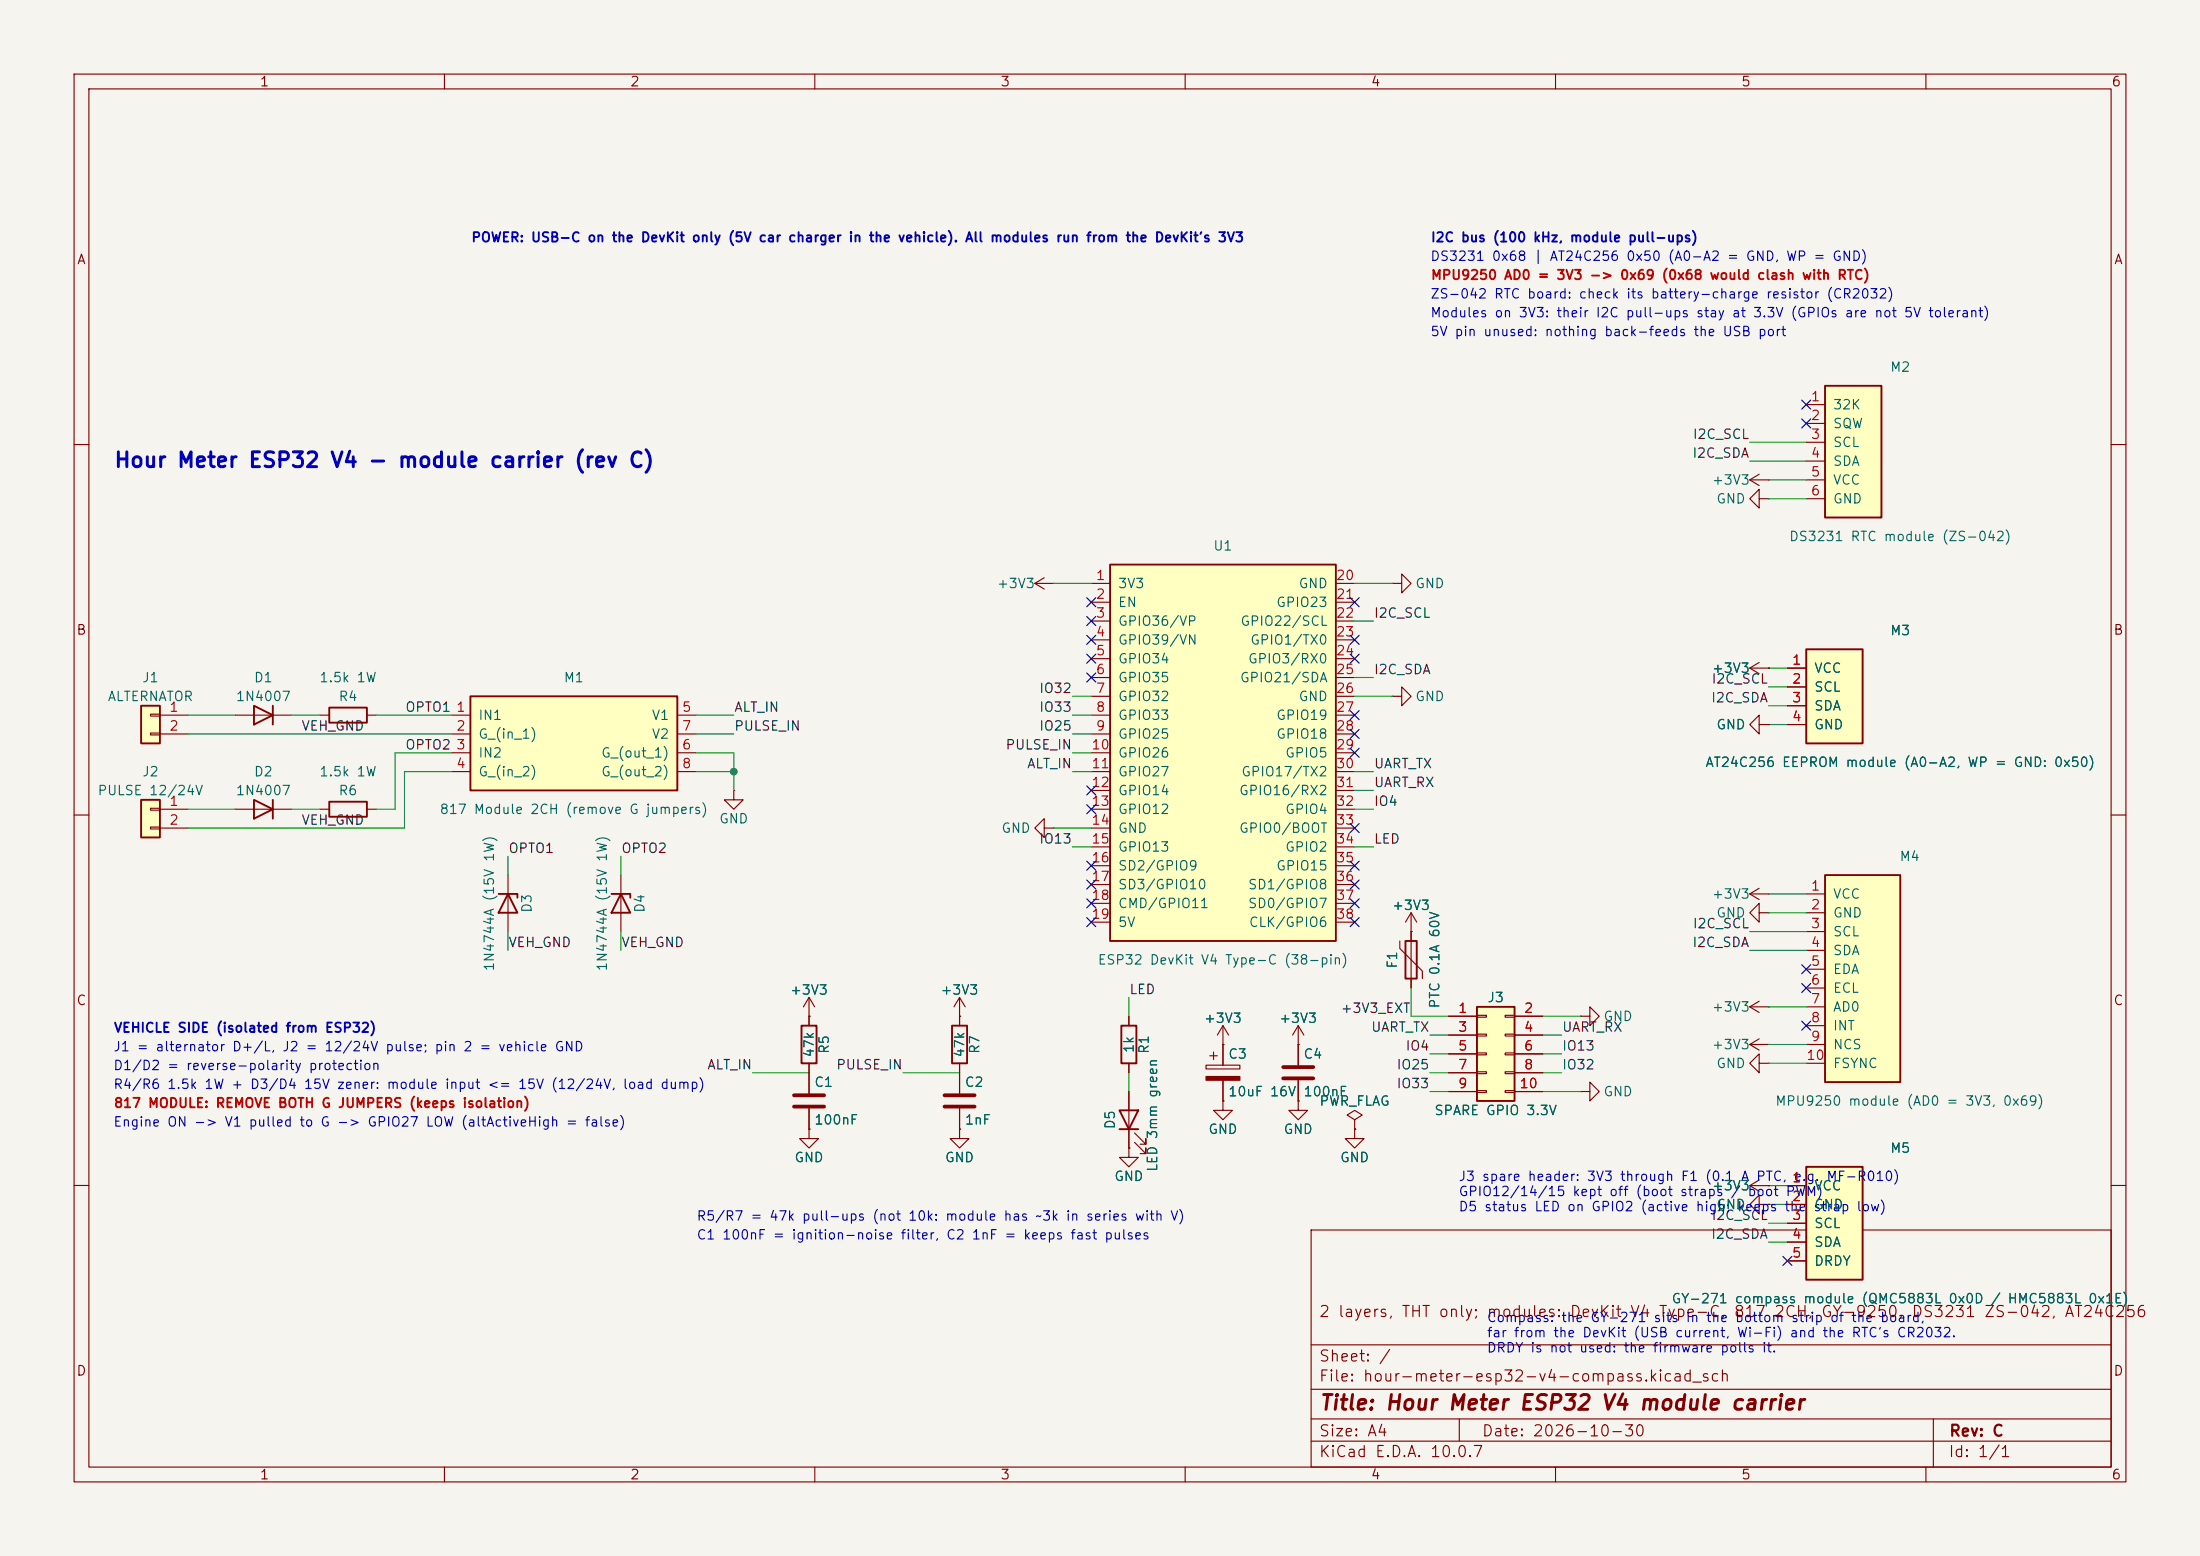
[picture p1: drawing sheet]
<svg xmlns="http://www.w3.org/2000/svg" width="297mm" height="210mm" viewBox="0 0 297 210" stroke-linecap="round" stroke-linejoin="round" font-family="sans-serif">
<path d="M0 0h297v210h-297z" fill="#f5f4ef" stroke="#f5f4ef" stroke-width=".14"/>
<g fill="none" stroke="#840000" stroke-width=".15">
<path d="M10 10h277v190h-277zM12 12h273v186h-273zM60 10v2M110 10v2M160 10v2M210 10v2M260 10v2M10 60h2M139.7 78.7l1.3 .8M139.7 78.7h2.5M141 78l-1.3 .7M142.2 78.7h.1"/>
<path d="M285 60h2M188 94h1.2v-1.3l1.3 1.3-1.3 1.3v-1.3M188 94h.1M10 110h2M285 110h2M165.1 138.4l-.8 1.3M165.1 138.4l.8 1.3M165.1 138.4v5.4M175.3 138.4v5.4M175.3 138.4l-.8 1.3M175.3 138.4l.7 1.3M190.5 125.7h.1"/>
<path d="M190.5 123.2l-.8 1.3M190.5 123.2l.8 1.3M190.5 123.2v2.5M162.8 143.8h4.6v.5h-4.6zM163.3 142.5h1M163.8 142v1M165.1 148.6v1.3h1.3l-1.3 1.2-1.3-1.2h1.3M165.1 148.6h.1M165.1 141h.1M165.1 145.8v2.8M175.3 148.6v1.3h1.2l-1.2 1.2-1.3-1.2h1.3M175.3 148.6h.1"/>
<path d="M175.3 141h.1M175.3 145.8v2.8M182.9 151.1l1-.6-1-.6-1 .6 1 .6v1.3M182.9 152.4h.1M182.9 152.4v1.3h1.2l-1.2 1.2-1.3-1.2h1.3M10 160h2M177 166h108v32h-108zM285 160h2M60 198v2M110 198v2M160 198v2M177 194.5h108"/>
<path d="M177 191.5h108M177 187.5h108M177 181.5h108M197 191.5v3M210 198v2M260 198v2M261 191.5v6.5"/>
</g>
<path d="M173.2 144h4.1M173.2 145.5h4.1" fill="none" stroke="#840000" stroke-width=".51"/>
<path d="M162.8 145.3h4.6v.5h-4.6z" fill="#840000" stroke="#840000" stroke-width=".15"/>
<path d="M199.4 135.9h5.1v12.7h-5.1z" fill="#ffffc2"/>
<path d="M199.4 135.9h5.1v12.7h-5.1z" fill="none" stroke="#840000" stroke-width=".25"/>
<g fill="none" stroke="#840000" stroke-width=".15">
<path d="M195.6 137.2h3.8M195.6 139.7h3.8M199.4 137h1.3v.3h-1.3zM199.4 139.6h1.3v.2h-1.3zM203.2 137h1.3v.3h-1.3zM203.2 139.6h1.3v.2h-1.3zM204.5 137.2h3.8M204.5 139.7h3.8M195.6 142.2h3.8M195.6 144.8h3.8M195.6 147.3h3.8M199.4 142.1h1.3v.3h-1.3z"/>
<path d="M199.4 144.7h1.3v.2h-1.3zM199.4 147.2h1.3v.2h-1.3zM203.2 142.1h1.3v.3h-1.3zM203.2 144.7h1.3v.2h-1.3zM203.2 147.2h1.3v.2h-1.3zM204.5 142.2h3.8M204.5 144.8h3.8M204.5 147.3h3.8"/>
</g>
<path d="M246.4 118.1h10.1v28h-10.1z" fill="#ffffc2"/>
<path d="M246.4 118.1h10.1v28h-10.1zM189.7 127h1.6v5.1h-1.6z" fill="none" stroke="#840000" stroke-width=".25"/>
<path d="M189 127v1l3 3.1v1M190.5 125.7v7.7M243.8 120.7h2.6M243.8 123.2h2.6M243.8 125.7h2.6M243.8 128.3h2.6M243.8 130.8h2.6M243.8 133.4h2.6M243.8 135.9h2.6M243.8 138.4h2.6M243.8 141h2.6M243.8 143.5h2.6" fill="none" stroke="#840000" stroke-width=".15"/>
<path d="M149.9 76.2h30.4v50.8h-30.4z" fill="#ffffc2"/>
<path d="M149.9 76.2h30.4v50.8h-30.4zM34.3 108l2.5 1.2-2.5 1.3zM36.8 108v2.5" fill="none" stroke="#840000" stroke-width=".25"/>
<g fill="none" stroke="#840000" stroke-width=".15">
<path d="M147.3 78.7h2.6M180.3 78.7h2.6M147.3 81.3h2.6M147.3 83.8h2.6M147.3 86.4h2.6M147.3 88.9h2.6M147.3 91.4h2.6M147.3 94h2.6M147.3 96.5h2.6M147.3 99.1h2.6M180.3 81.3h2.6M180.3 83.8h2.6"/>
<path d="M180.3 86.4h2.6M180.3 88.9h2.6M180.3 91.4h2.6M180.3 94h2.6M180.3 96.5h2.6M180.3 99.1h2.6M31.7 109.2h7.7M147.3 101.6h2.6M147.3 104.1h2.6M147.3 106.7h2.6M147.3 109.2h2.6M147.3 111.8h2.6"/>
<path d="M147.3 114.3h2.6M147.3 116.8h2.6M147.3 119.4h2.6M180.3 101.6h2.6M180.3 104.1h2.6M180.3 106.7h2.6M180.3 109.2h2.6M180.3 111.8h2.6M180.3 114.3h2.6M180.3 116.8h2.6M180.3 119.4h2.6M147.3 121.9h2.6"/>
<path d="M147.3 124.5h2.6M180.3 121.9h2.6M180.3 124.5h2.6"/>
</g>
<path d="M19 95.3h2.6v5h-2.6z" fill="#ffffc2"/>
<path d="M19 95.3h2.6v5h-2.6z" fill="none" stroke="#840000" stroke-width=".25"/>
<path d="M20.3 96.4h1.3v.2h-1.3zM20.3 98.9h1.3v.3h-1.3zM21.6 96.5h3.8M21.6 99.1h3.8" fill="none" stroke="#840000" stroke-width=".15"/>
<path d="M19 108h2.6v5h-2.6z" fill="#ffffc2"/>
<path d="M19 108h2.6v5h-2.6zM67.3 120.7h2.5v.5M68.6 120.7l1.2 2.5h-2.5zM82.5 120.7h2.6v.5M83.8 120.7l1.3 2.5h-2.6z" fill="none" stroke="#840000" stroke-width=".25"/>
<path d="M20.3 109.1h1.3v.2h-1.3zM20.3 111.6h1.3v.3h-1.3zM21.6 109.2h3.8M21.6 111.8h3.8M68.6 118.1v7.6M83.8 118.1v7.6" fill="none" stroke="#840000" stroke-width=".15"/>
<path d="M63.5 94h27.9v12.7h-27.9z" fill="#ffffc2"/>
<path d="M34.3 95.3l2.5 1.2-2.5 1.3zM36.8 95.3v2.5M44.4 95.5h5.1v2h-5.1zM63.5 94h27.9v12.7h-27.9zM44.4 108.2h5.1v2h-5.1zM108.2 138.4h2v5.1h-2zM128.5 138.4h2.1v5.1h-2.1zM151.4 138.4h2v5.1h-2zM151.1 149.9h2.6l-1.3 2.5zM151.1 152.4h2.6" fill="none" stroke="#840000" stroke-width=".25"/>
<g fill="none" stroke="#840000" stroke-width=".15">
<path d="M188 78.7h1.2v-1.2l1.3 1.2-1.3 1.3v-1.3M188 78.7h.1M31.7 96.5h7.7M43.2 96.5h1.2M49.5 96.5h1.3M61 96.5h2.5M61 99.1h2.5M91.4 96.5h2.6M91.4 99.1h2.6M43.2 109.2h1.2M49.5 109.2h1.3M61 101.6h2.5"/>
<path d="M61 104.1h2.5M91.4 101.6h2.6M91.4 104.1h2.6M99.1 106.7v1.3h1.2l-1.2 1.2-1.3-1.2h1.3M99.1 106.7h.1M141 111.8v-1.3l-1.3 1.3 1.3 1.2v-1.2h1.2M142.2 111.8h.1M109.2 137.2h.1M109.2 134.6v3.8M109.2 134.6l-.7 1.3M109.2 134.6l.8 1.3M129.5 137.2h.1"/>
<path d="M129.5 134.6v3.8M129.5 134.6l-.7 1.3M129.5 134.6l.8 1.3M152.4 137.2v1.2M109.2 152.4v1.3h1.3l-1.3 1.2-1.3-1.2h1.3M109.2 152.4h.1M109.2 143.5v4.1M109.2 149.6v2.8M129.5 152.4v1.3h1.3l-1.3 1.2-1.2-1.2h1.2M129.5 152.4h.1M129.5 143.5v4.1M129.5 149.6v2.8"/>
<path d="M152.4 154.9v1.3h1.3l-1.3 1.3-1.3-1.3h1.3M152.4 154.9h.1M152.4 143.5v1.3M152.4 147.3v7.6M153.2 154.2l1.5 1.5v-.8v.8h-.8M153.2 152.9l1.5 1.5v-.7v.7h-.8M237.5 159.3l-1.3 .7M236.2 160l1.3 .8M236.2 160h2.6M237.5 162.6v-1.3l-1.3 1.3 1.3 1.2v-1.2h1.3M238.8 162.6h.1M238.8 160h.1"/>
</g>
<path d="M107.2 147.8h4.1M107.2 149.4h4.1M127.5 147.8h4.1M127.5 149.4h4.1" fill="none" stroke="#840000" stroke-width=".51"/>
<path d="M243.8 157.5h7.7v15.2h-7.7z" fill="#ffffc2"/>
<path d="M243.8 157.5h7.7v15.2h-7.7z" fill="none" stroke="#840000" stroke-width=".25"/>
<g fill="none" stroke="#840000" stroke-width=".15">
<path d="M237.5 119.9l-1.3 .8M213.4 137.2h1.2v-1.3l1.3 1.3-1.3 1.2v-1.2M213.4 137.2h.1M236.2 120.7l1.3 .7M236.2 120.7h2.6M236.2 135.9l1.3 .8M236.2 135.9h2.6M237.5 123.2v-1.3l-1.3 1.3 1.3 1.3v-1.3h1.3M237.5 135.1l-1.3 .8M238.8 120.7h.1M238.8 123.2h.1M238.8 135.9h.1"/>
<path d="M213.4 147.3h1.2v-1.2l1.3 1.2-1.3 1.3v-1.3M213.4 147.3h.1M236.2 141l1.3 .7M236.2 141h2.6M237.5 143.5v-1.3l-1.3 1.3 1.3 1.3v-1.3h1.3M237.5 140.2l-1.3 .8M238.8 141h.1M238.8 143.5h.1M241.3 160h2.5M241.3 162.6h2.5M241.3 165.1h2.5M241.3 167.6h2.5"/>
<path d="M241.3 170.2h2.5"/>
</g>
<path d="M243.8 87.6h7.7v12.7h-7.7z" fill="#ffffc2"/>
<path d="M243.8 87.6h7.7v12.7h-7.7z" fill="none" stroke="#840000" stroke-width=".25"/>
<path d="M241.3 90.2h2.5M241.3 92.7h2.5M241.3 95.3h2.5M241.3 97.8h2.5" fill="none" stroke="#840000" stroke-width=".15"/>
<path d="M246.4 52.1h7.6v17.8h-7.6z" fill="#ffffc2"/>
<path d="M246.4 52.1h7.6v17.8h-7.6z" fill="none" stroke="#840000" stroke-width=".25"/>
<g fill="none" stroke="#840000" stroke-width=".15">
<path d="M243.8 54.6h2.6M243.8 57.2h2.6M243.8 59.7h2.6M236.2 64.8h2.6M236.2 64.8l1.3 .7M237.5 67.3v-1.3l-1.3 1.3 1.3 1.3v-1.3h1.3M237.5 64l-1.3 .8M238.8 64.8h.1M238.8 67.3h.1M243.8 62.2h2.6M243.8 64.8h2.6M243.8 67.3h2.6"/>
<path d="M236.2 90.2l1.3 .7M236.2 90.2h2.6M237.5 97.8v-1.3l-1.3 1.3 1.3 1.3v-1.3h1.3M237.5 89.4l-1.3 .8M238.8 97.8h.1M238.8 90.2h.1M241.3 90.2h2.5M241.3 92.7h2.5M241.3 95.3h2.5M241.3 97.8h2.5M109.2 137.2h.1M109.2 137.2v1.2"/>
<path d="M129.5 137.2h.1M129.5 137.2v1.2M152.4 137.2v1.2M190.5 125.7h.1M190.5 125.7v1.3M190.5 132.1v1.3M195.6 137.2h3.8M195.6 139.7h3.8M204.5 137.2h3.8M204.5 139.7h3.8M109.2 152.4h.1M109.2 143.5v4.1"/>
<path d="M109.2 149.6v2.8M129.5 152.4h.1M129.5 143.5v4.1M129.5 149.6v2.8M152.4 154.9h.1M152.4 143.5v1.3M152.4 147.3v2.6M152.4 152.4v2.5M165.1 141h.1M165.1 148.6h.1M165.1 141v2.8M165.1 145.8v2.8"/>
<path d="M175.3 141h.1M175.3 148.6h.1M175.3 141v2.8M175.3 145.8v2.8M182.9 152.4h.1M195.6 142.2h3.8M195.6 144.8h3.8M195.6 147.3h3.8M204.5 142.2h3.8M204.5 144.8h3.8M204.5 147.3h3.8M238.8 160h.1"/>
<path d="M238.8 162.6h.1M241.3 160h2.5M241.3 162.6h2.5M241.3 165.1h2.5M241.3 167.6h2.5M241.3 170.2h2.5"/>
</g>
<g fill="none" stroke="#009600" stroke-width=".15">
<path d="M236.2 59.7h7.6M142.2 78.7h5.1M182.9 78.7h5.1M236.2 62.2h7.6M238.8 67.3h5M238.8 64.8h5M25.4 99.1h35.6M25.4 96.5h6.3M39.4 96.5h3.8M50.8 96.5h10.2M94 99.1h5.1M94 96.5h5.1"/>
<path d="M144.8 99.1h2.5M144.8 94h2.5M144.8 96.5h2.5M182.9 91.4h2.5M182.9 83.8h2.5M182.9 94h5.1M238.8 95.3h2.5M238.8 90.2h2.5M238.8 92.7h2.5M238.8 97.8h2.5M25.4 109.2h6.3M39.4 109.2h3.8"/>
<path d="M61 101.6h-7.7v7.6h-2.5M61 104.1h-6.4v7.7h-29.2M68.6 115.6v2.5M83.8 115.6v2.5M94 101.6h5.1v5.1M94 104.1h5.1M142.2 111.8h5.1M144.8 114.3h2.5M144.8 101.6h2.5M144.8 104.1h2.5M182.9 114.3h2.5M182.9 104.1h2.5"/>
<path d="M182.9 109.2h2.5M182.9 106.7h2.5M68.6 125.7v2.6M83.8 125.7v2.6M152.4 134.6v2.6M190.5 133.4v3.8h5.1M193 139.7h2.6M208.3 137.2h5.1M208.3 139.7h2.5M236.2 128.3h7.6M236.2 125.7h7.6M238.8 120.7h5"/>
<path d="M238.8 135.9h5M238.8 123.2h5M101.6 144.8h7.6M121.9 144.8h7.6M152.4 144.8v2.5M193 144.8h2.6M193 147.3h2.6M193 142.2h2.6M208.3 144.8h2.5M208.3 147.3h5.1M208.3 142.2h2.5M238.8 143.5h5"/>
<path d="M238.8 141h5M238.8 162.6h2.5M238.8 160h2.5M238.8 165.1h2.5M238.8 167.6h2.5"/>
</g>
<g fill="none" stroke="#000084" stroke-width=".15">
<path d="M243.2 56.5l1.2 1.3M243.2 54l1.2 1.2M244.4 56.5l-1.2 1.3M244.4 54l-1.2 1.2M146.7 90.8l1.2 1.2M146.7 85.8l1.2 1.2M146.7 83.2l1.2 1.2M146.7 80.7l1.2 1.2M146.7 88.3l1.2 1.2M147.9 90.8l-1.2 1.2M147.9 85.8l-1.2 1.2M147.9 83.2l-1.2 1.2"/>
<path d="M147.9 80.7l-1.2 1.2M147.9 88.3l-1.2 1.2M182.3 95.9l1.2 1.2M182.3 98.5l1.2 1.2M182.3 85.8l1.2 1.2M182.3 80.7l1.2 1.2M182.3 88.3l1.2 1.2M183.5 95.9l-1.2 1.2M183.5 98.5l-1.2 1.2M183.5 80.7l-1.2 1.2M183.5 85.8l-1.2 1.2M183.5 88.3l-1.2 1.2"/>
<path d="M146.7 118.8l1.2 1.2M146.7 106.1l1.2 1.2M146.7 108.6l1.2 1.2M146.7 116.2l1.2 1.2M147.9 118.8l-1.2 1.2M147.9 106.1l-1.2 1.2M147.9 108.6l-1.2 1.2M147.9 116.2l-1.2 1.2M182.3 101l1.2 1.2M182.3 118.8l1.2 1.2M182.3 116.2l1.2 1.2M182.3 111.2l1.2 1.2"/>
<path d="M183.5 101l-1.2 1.2M183.5 118.8l-1.2 1.2M183.5 116.2l-1.2 1.2M183.5 111.2l-1.2 1.2M146.7 121.3l1.2 1.2M146.7 123.9l1.2 1.2M147.9 121.3l-1.2 1.2M147.9 123.9l-1.2 1.2M182.3 123.9l1.2 1.2M182.3 121.3l1.2 1.2M183.5 123.9l-1.2 1.2M183.5 121.3l-1.2 1.2"/>
<path d="M243.2 137.8l1.2 1.2M243.2 132.7l1.2 1.3M243.2 130.2l1.2 1.2M244.4 137.8l-1.2 1.2M244.4 132.7l-1.2 1.3M244.4 130.2l-1.2 1.2M240.7 169.6l1.2 1.2M241.9 169.6l-1.2 1.2"/>
</g>
<circle cx="99.1" cy="104.1" r=".46" fill="#009600" stroke="#009600" stroke-width=".14"/>
<text font-size="2" fill="#0000c2" x="15.3" y="63.6">Hour Meter ESP32 V4 - module carrier (rev C)</text>
<text font-size="2" fill="#840000" x="178" y="190.8">Title: Hour Meter ESP32 V4 module carrier</text>
<g font-size="1.5" fill="#840000">
<text x="178" y="178.1">2 layers, THT only; modules: DevKit V4 Type-C, 817 2CH, GY-9250, DS3231 ZS-042, AT24C256</text>
<text x="178" y="184.1">Sheet: /</text>
<text x="178" y="186.8">File: hour-meter-esp32-v4-compass.kicad_sch</text>
<text x="178" y="197">KiCad E.D.A. 10.0.7</text>
<text x="178" y="194.2">Size: A4</text>
<text x="200" y="194.2">Date: 2026-10-30</text>
<text x="263" y="197">Id: 1/1</text>
<text x="263" y="194.2">Rev: C</text>
</g>
<g font-size="1.3" fill="#840000">
<text x="35" y="12">1</text>
<text x="85" y="12">2</text>
<text x="135" y="12">3</text>
<text x="185" y="12">4</text>
<text x="235" y="12">5</text>
<text x="285" y="12">6</text>
<text x="10.3" y="36">A</text>
<text x="285.3" y="36">A</text>
<text x="10.2" y="86">B</text>
<text x="285.2" y="86">B</text>
<text x="10.2" y="136">C</text>
<text x="285.2" y="136">C</text>
<text x="10.2" y="186">D</text>
<text x="285.2" y="186">D</text>
<text x="35" y="200">1</text>
<text x="85" y="200">2</text>
<text x="135" y="200">3</text>
<text x="185" y="200">4</text>
<text x="235" y="200">5</text>
<text x="285" y="200">6</text>
</g>
<g font-size="1.3" fill="#0000c2">
<text x="63.5" y="33">POWER: USB-C on the DevKit only (5V car charger in the vehicle). All modules run from the DevKit's 3V3</text>
<text x="193" y="35.5">DS3231 0x68 | AT24C256 0x50 (A0-A2 = GND, WP = GND)</text>
<text x="193.1" y="33">I2C bus (100 kHz, module pull-ups)</text>
<text x="193" y="40.6">ZS-042 RTC board: check its battery-charge resistor (CR2032)</text>
<text x="193" y="43.2">Modules on 3V3: their I2C pull-ups stay at 3.3V (GPIOs are not 5V tolerant)</text>
<text x="193" y="45.7">5V pin unused: nothing back-feeds the USB port</text>
<text x="15.2" y="142.2">J1 = alternator D+/L, J2 = 12/24V pulse; pin 2 = vehicle GND</text>
<text x="15.3" y="139.7">VEHICLE SIDE (isolated from ESP32)</text>
<text x="15.2" y="147.3">R4/R6 1.5k 1W + D3/D4 15V zener: module input &lt;= 15V (12/24V, load dump)</text>
<text x="15.2" y="144.8">D1/D2 = reverse-polarity protection</text>
<text x="15.2" y="152.4">Engine ON -&gt; V1 pulled to G -&gt; GPIO27 LOW (altActiveHigh = false)</text>
<text x="196.8" y="159.7">J3 spare header: 3V3 through F1 (0.1 A PTC, 1</text>
<text x="196.8" y="161.8">GPIO12/14/15 kept off (boot straps / boot PWM)</text>
<text x="242.1" y="159.7">e.g. MF-R010)</text>
<text x="94" y="167.6">C1 100nF = ignition-noise filter, C2 1nF = keeps fast pulses</text>
<text x="94" y="165.1">R5/R7 = 47k pull-ups (not 10k: module has ~3k in series with V)</text>
<text x="196.8" y="163.8">D5 status LED on GPIO2 (active high; keeps the</text>
<text x="244.7" y="163.8">strap low)</text>
<text x="200.6" y="178.8">Compass: the GY-271 sits in the bottom strip of the board,</text>
<text x="200.6" y="180.8">far from the DevKit (USB current, Wi-Fi) and the RTC's CR2032.</text>
<text x="200.6" y="182.9">DRDY is not used: the firmware polls it.</text>
</g>
<g font-size="1.3" fill="#c80000">
<text x="193.1" y="38.1">MPU9250 AD0 = 3V3 -&gt; 0x69 (0x68 would clash with RTC)</text>
<text x="15.3" y="149.8">817 MODULE: REMOVE BOTH G JUMPERS (keeps isolation)</text>
</g>
<g font-size="1.3" fill="#006464">
<text x="255.1" y="50.5">M2</text>
<text x="247.4" y="55.6">32K</text>
<text x="247.4" y="58.1">SQW</text>
<text x="231" y="65.7">+3V3</text>
<text x="247.4" y="60.7">SCL</text>
<text x="247.4" y="63.2">SDA</text>
<text x="247.4" y="65.7">VCC</text>
<text x="231.6" y="68.3">GND</text>
<text x="247.4" y="68.3">GND</text>
<text x="163.7" y="74.6">U1</text>
<text x="241.4" y="73.4">DS3231 RTC module (ZS-042)</text>
<text x="134.5" y="79.7">+3V3</text>
<text x="150.8" y="79.7">3V3</text>
<text x="150.8" y="82.2">EN</text>
<text x="172.2" y="82.2">GPIO23</text>
<text x="175.2" y="79.7">GND</text>
<text x="191" y="79.7">GND</text>
<text x="150.8" y="84.8">GPIO36/VP</text>
<text x="150.8" y="87.3">GPIO39/VN</text>
<text x="150.8" y="89.9">GPIO34</text>
<text x="167.4" y="84.8">GPIO22/SCL</text>
<text x="168.4" y="89.9">GPIO3/RX0</text>
<text x="168.7" y="87.3">GPIO1/TX0</text>
<text x="255.1" y="86.1">M3</text>
<text x="14.4" y="94.9">ALTERNATOR</text>
<text x="19.1" y="92.4">J1</text>
<text x="31.7" y="94.9">1N4007</text>
<text x="34.2" y="92.4">D1</text>
<text x="43" y="92.4">1.5k 1W</text>
<text x="45.6" y="94.9">R4</text>
<text x="76" y="92.4">M1</text>
<text x="150.8" y="92.4">GPIO35</text>
<text x="150.8" y="94.9">GPIO32</text>
<text x="167.3" y="92.4">GPIO21/SDA</text>
<text x="175.2" y="94.9">GND</text>
<text x="191" y="94.9">GND</text>
<text x="231" y="91.1">+3V3</text>
<text x="244.8" y="91.1">VCC</text>
<text x="244.8" y="93.7">SCL</text>
<text x="64.5" y="97.5">IN1</text>
<text x="64.5" y="100">G_(in_1)</text>
<text x="87.9" y="97.5">V1</text>
<text x="87.9" y="100">V2</text>
<text x="150.8" y="97.5">GPIO33</text>
<text x="150.8" y="100">GPIO25</text>
<text x="172.2" y="97.5">GPIO19</text>
<text x="172.2" y="100">GPIO18</text>
<text x="231.6" y="98.8">GND</text>
<text x="244.8" y="96.2">SDA</text>
<text x="244.8" y="98.8">GND</text>
<text x="13.1" y="107.6">PULSE 12/24V</text>
<text x="19.1" y="105.1">J2</text>
<text x="31.7" y="107.6">1N4007</text>
<text x="34.2" y="105.1">D2</text>
<text x="43" y="105.1">1.5k 1W</text>
<text x="45.6" y="107.6">R6</text>
<text x="64.5" y="102.6">IN2</text>
<text x="64.5" y="105.1">G_(in_2)</text>
<text x="81.1" y="102.6">G_(out_1)</text>
<text x="81.1" y="105.1">G_(out_2)</text>
<text x="150.8" y="102.6">GPIO26</text>
<text x="150.8" y="105.1">GPIO27</text>
<text x="150.8" y="107.6">GPIO14</text>
<text x="167.2" y="107.6">GPIO16/RX2</text>
<text x="167.5" y="105.1">GPIO17/TX2</text>
<text x="173.4" y="102.6">GPIO5</text>
<text x="230.1" y="103.8">AT24C256 EEPROM module (A0-A2, WP = GND: 0x50)</text>
<text x="59.3" y="110.2">817 Module 2CH (remove G jumpers)</text>
<text x="97" y="111.5">GND</text>
<text x="135.1" y="112.7">GND</text>
<text x="150.8" y="110.2">GPIO12</text>
<text x="150.8" y="112.7">GND</text>
<text x="167.2" y="112.7">GPIO0/BOOT</text>
<text x="173.4" y="110.2">GPIO4</text>
<text x="150.8" y="115.3">GPIO13</text>
<text x="150.8" y="117.8">SD2/GPIO9</text>
<text x="172.2" y="117.8">GPIO15</text>
<text x="173.4" y="115.3">GPIO2</text>
<text x="256.4" y="116.5">M4</text>
<text x="72.1" y="123.3" transform="rotate(-90 72.1 123.3)">D3</text>
<text x="87.3" y="123.3" transform="rotate(-90 87.3 123.3)">D4</text>
<text x="150.8" y="120.3">SD3/GPIO10</text>
<text x="150.8" y="122.9">CMD/GPIO11</text>
<text x="150.8" y="125.4">5V</text>
<text x="168.4" y="120.3">SD1/GPIO8</text>
<text x="168.4" y="122.9">SD0/GPIO7</text>
<text x="168.5" y="125.4">CLK/GPIO6</text>
<text x="187.8" y="123.1">+3V3</text>
<text x="231" y="121.6">+3V3</text>
<text x="231.6" y="124.2">GND</text>
<text x="247.4" y="121.6">VCC</text>
<text x="247.4" y="124.2">GND</text>
<text x="67" y="131.2" transform="rotate(-90 67 131.2)">1N4744A (15V 1W)</text>
<text x="82.2" y="131.2" transform="rotate(-90 82.2 131.2)">1N4744A (15V 1W)</text>
<text x="148.1" y="130.5">ESP32 DevKit V4 Type-C (38-pin)</text>
<text x="188.9" y="130.8" transform="rotate(-90 188.9 130.8)">F1</text>
<text x="247.4" y="126.7">SCL</text>
<text x="247.4" y="129.2">SDA</text>
<text x="247.4" y="131.8">EDA</text>
<text x="106.6" y="134.6">+3V3</text>
<text x="126.9" y="134.6">+3V3</text>
<text x="194.6" y="136.2" transform="rotate(-90 194.6 136.2)">PTC 0.1A 60V</text>
<text x="200.7" y="135.6">J3</text>
<text x="231" y="136.9">+3V3</text>
<text x="247.4" y="134.3">ECL</text>
<text x="247.4" y="136.9">AD0</text>
<text x="110.2" y="142.8" transform="rotate(-90 110.2 142.8)">47k</text>
<text x="112.2" y="142.3" transform="rotate(-90 112.2 142.3)">R5</text>
<text x="130.5" y="142.8" transform="rotate(-90 130.5 142.8)">47k</text>
<text x="132.5" y="142.3" transform="rotate(-90 132.5 142.3)">R7</text>
<text x="153.4" y="142.2" transform="rotate(-90 153.4 142.2)">1k</text>
<text x="155.4" y="142.3" transform="rotate(-90 155.4 142.3)">R1</text>
<text x="162.4" y="138.4">+3V3</text>
<text x="165.7" y="143.2">C3</text>
<text x="172.6" y="138.4">+3V3</text>
<text x="175.9" y="143.2">C4</text>
<text x="216.4" y="138.1">GND</text>
<text x="231" y="141.9">+3V3</text>
<text x="247.4" y="139.4">INT</text>
<text x="247.4" y="141.9">NCS</text>
<text x="109.8" y="147">C1</text>
<text x="130.2" y="147">C2</text>
<text x="165.7" y="148.3">10uF 16V</text>
<text x="175.9" y="148.3">100nF</text>
<text x="178" y="149.6">PWR_FLAG</text>
<text x="216.4" y="148.3">GND</text>
<text x="231.6" y="144.5">GND</text>
<text x="239.6" y="149.6">MPU9250 module (AD0 = 3V3, 0x69)</text>
<text x="247.4" y="144.5">FSYNC</text>
<text x="109.8" y="152.1">100nF</text>
<text x="130.2" y="152.1">1nF</text>
<text x="150.8" y="152.5" transform="rotate(-90 150.8 152.5)">D5</text>
<text x="163" y="153.4">GND</text>
<text x="173.2" y="153.4">GND</text>
<text x="193.5" y="150.8">SPARE GPIO 3.3V</text>
<text x="255.1" y="155.9">M5</text>
<text x="107.2" y="157.2">GND</text>
<text x="127.5" y="157.2">GND</text>
<text x="150.3" y="159.7">GND</text>
<text x="156.5" y="158.2" transform="rotate(-90 156.5 158.2)">LED 3mm green</text>
<text x="180.8" y="157.2">GND</text>
<text x="231" y="161">+3V3</text>
<text x="244.8" y="161">VCC</text>
<text x="231.6" y="163.5">GND</text>
<text x="244.8" y="163.5">GND</text>
<text x="244.8" y="166.1">SCL</text>
<text x="244.8" y="168.6">SDA</text>
<text x="244.8" y="171.1">DRDY</text>
<text x="225.6" y="176.2">GY-271 compass module (QMC5883L 0x0D / HMC5883L 0x1E)</text>
</g>
<g font-size="1.3" fill="#0f0f0f">
<text x="228.4" y="59.6">I2C_SCL</text>
<text x="228.4" y="62.1">I2C_SDA</text>
<text x="185.4" y="83.7">I2C_SCL</text>
<text x="140.2" y="93.9">IO32</text>
<text x="185.4" y="91.3">I2C_SDA</text>
<text x="230.9" y="95.1">I2C_SDA</text>
<text x="231" y="92.6">I2C_SCL</text>
<text x="40.6" y="98.9">VEH_GND</text>
<text x="54.6" y="101.5">OPTO2</text>
<text x="54.6" y="96.4">OPTO1</text>
<text x="99" y="98.9">PULSE_IN</text>
<text x="99" y="96.4">ALT_IN</text>
<text x="135.7" y="101.5">PULSE_IN</text>
<text x="140.2" y="98.9">IO25</text>
<text x="140.2" y="96.4">IO33</text>
<text x="138.6" y="104">ALT_IN</text>
<text x="185.4" y="106.6">UART_RX</text>
<text x="185.4" y="104">UART_TX</text>
<text x="40.6" y="111.6">VEH_GND</text>
<text x="185.4" y="109.1">IO4</text>
<text x="68.6" y="115.4">OPTO1</text>
<text x="83.8" y="115.4">OPTO2</text>
<text x="140.2" y="114.2">IO13</text>
<text x="185.4" y="114.2">LED</text>
<text x="228.4" y="125.6">I2C_SCL</text>
<text x="68.6" y="128.1">VEH_GND</text>
<text x="83.8" y="128.1">VEH_GND</text>
<text x="228.4" y="128.1">I2C_SDA</text>
<text x="152.4" y="134.5">LED</text>
<text x="180.9" y="137">+3V3_EXT</text>
<text x="185" y="139.6">UART_TX</text>
<text x="189.7" y="142.1">IO4</text>
<text x="210.8" y="139.6">UART_RX</text>
<text x="210.8" y="142.1">IO13</text>
<text x="95.4" y="144.7">ALT_IN</text>
<text x="112.8" y="144.7">PULSE_IN</text>
<text x="188.5" y="144.7">IO25</text>
<text x="188.5" y="147.2">IO33</text>
<text x="210.8" y="144.7">IO32</text>
<text x="230.9" y="167.5">I2C_SDA</text>
<text x="231" y="165">I2C_SCL</text>
</g>
<g font-size="1.3" fill="#a90000">
<text x="244.4" y="54.5">1</text>
<text x="244.4" y="57">2</text>
<text x="244.4" y="59.6">3</text>
<text x="244.4" y="62.1">4</text>
<text x="244.4" y="64.6">5</text>
<text x="244.4" y="67.2">6</text>
<text x="147.9" y="78.6">1</text>
<text x="147.9" y="81.1">2</text>
<text x="147.9" y="83.7">3</text>
<text x="180.3" y="78.6">20</text>
<text x="180.3" y="81.1">21</text>
<text x="180.3" y="83.7">22</text>
<text x="147.9" y="86.2">4</text>
<text x="147.9" y="88.8">5</text>
<text x="180.3" y="86.2">23</text>
<text x="180.3" y="88.8">24</text>
<text x="147.9" y="91.3">6</text>
<text x="147.9" y="93.8">7</text>
<text x="180.3" y="91.3">25</text>
<text x="180.3" y="93.8">26</text>
<text x="241.8" y="90">1</text>
<text x="241.8" y="92.6">2</text>
<text x="241.8" y="95.1">3</text>
<text x="22.8" y="96.4">1</text>
<text x="22.8" y="98.9">2</text>
<text x="61.5" y="96.4">1</text>
<text x="61.5" y="98.9">2</text>
<text x="61.5" y="101.5">3</text>
<text x="92" y="96.4">5</text>
<text x="92" y="101.5">6</text>
<text x="92" y="98.9">7</text>
<text x="147.3" y="101.5">10</text>
<text x="147.9" y="96.4">8</text>
<text x="147.9" y="98.9">9</text>
<text x="180.3" y="96.4">27</text>
<text x="180.3" y="98.9">28</text>
<text x="180.3" y="101.5">29</text>
<text x="241.8" y="97.7">4</text>
<text x="61.5" y="104">4</text>
<text x="92" y="104">8</text>
<text x="147.3" y="104">11</text>
<text x="147.3" y="106.5">12</text>
<text x="180.3" y="104">30</text>
<text x="180.3" y="106.5">31</text>
<text x="22.8" y="109.1">1</text>
<text x="22.8" y="111.6">2</text>
<text x="147.3" y="109.1">13</text>
<text x="147.3" y="111.6">14</text>
<text x="180.3" y="109.1">32</text>
<text x="180.3" y="111.6">33</text>
<text x="147.3" y="114.2">15</text>
<text x="147.3" y="116.7">16</text>
<text x="147.3" y="119.2">17</text>
<text x="180.3" y="114.2">34</text>
<text x="180.3" y="116.7">35</text>
<text x="180.3" y="119.2">36</text>
<text x="147.3" y="121.8">18</text>
<text x="147.3" y="124.3">19</text>
<text x="180.3" y="121.8">37</text>
<text x="180.3" y="124.3">38</text>
<text x="244.4" y="120.5">1</text>
<text x="244.4" y="123.1">2</text>
<text x="244.4" y="125.6">3</text>
<text x="244.4" y="128.1">4</text>
<text x="244.4" y="130.7">5</text>
<text x="196.8" y="137">1</text>
<text x="205.6" y="137">2</text>
<text x="244.4" y="133.2">6</text>
<text x="244.4" y="135.8">7</text>
<text x="196.8" y="139.6">3</text>
<text x="196.8" y="142.1">5</text>
<text x="205.6" y="139.6">4</text>
<text x="205.6" y="142.1">6</text>
<text x="243.8" y="143.4">10</text>
<text x="244.4" y="138.3">8</text>
<text x="244.4" y="140.8">9</text>
<text x="196.8" y="144.6">7</text>
<text x="196.8" y="147.2">9</text>
<text x="205" y="147.2">10</text>
<text x="205.6" y="144.6">8</text>
<text x="241.8" y="159.9">1</text>
<text x="241.8" y="162.4">2</text>
<text x="241.8" y="165">3</text>
<text x="241.8" y="167.5">4</text>
<text x="241.8" y="170">5</text>
</g>
</svg>
